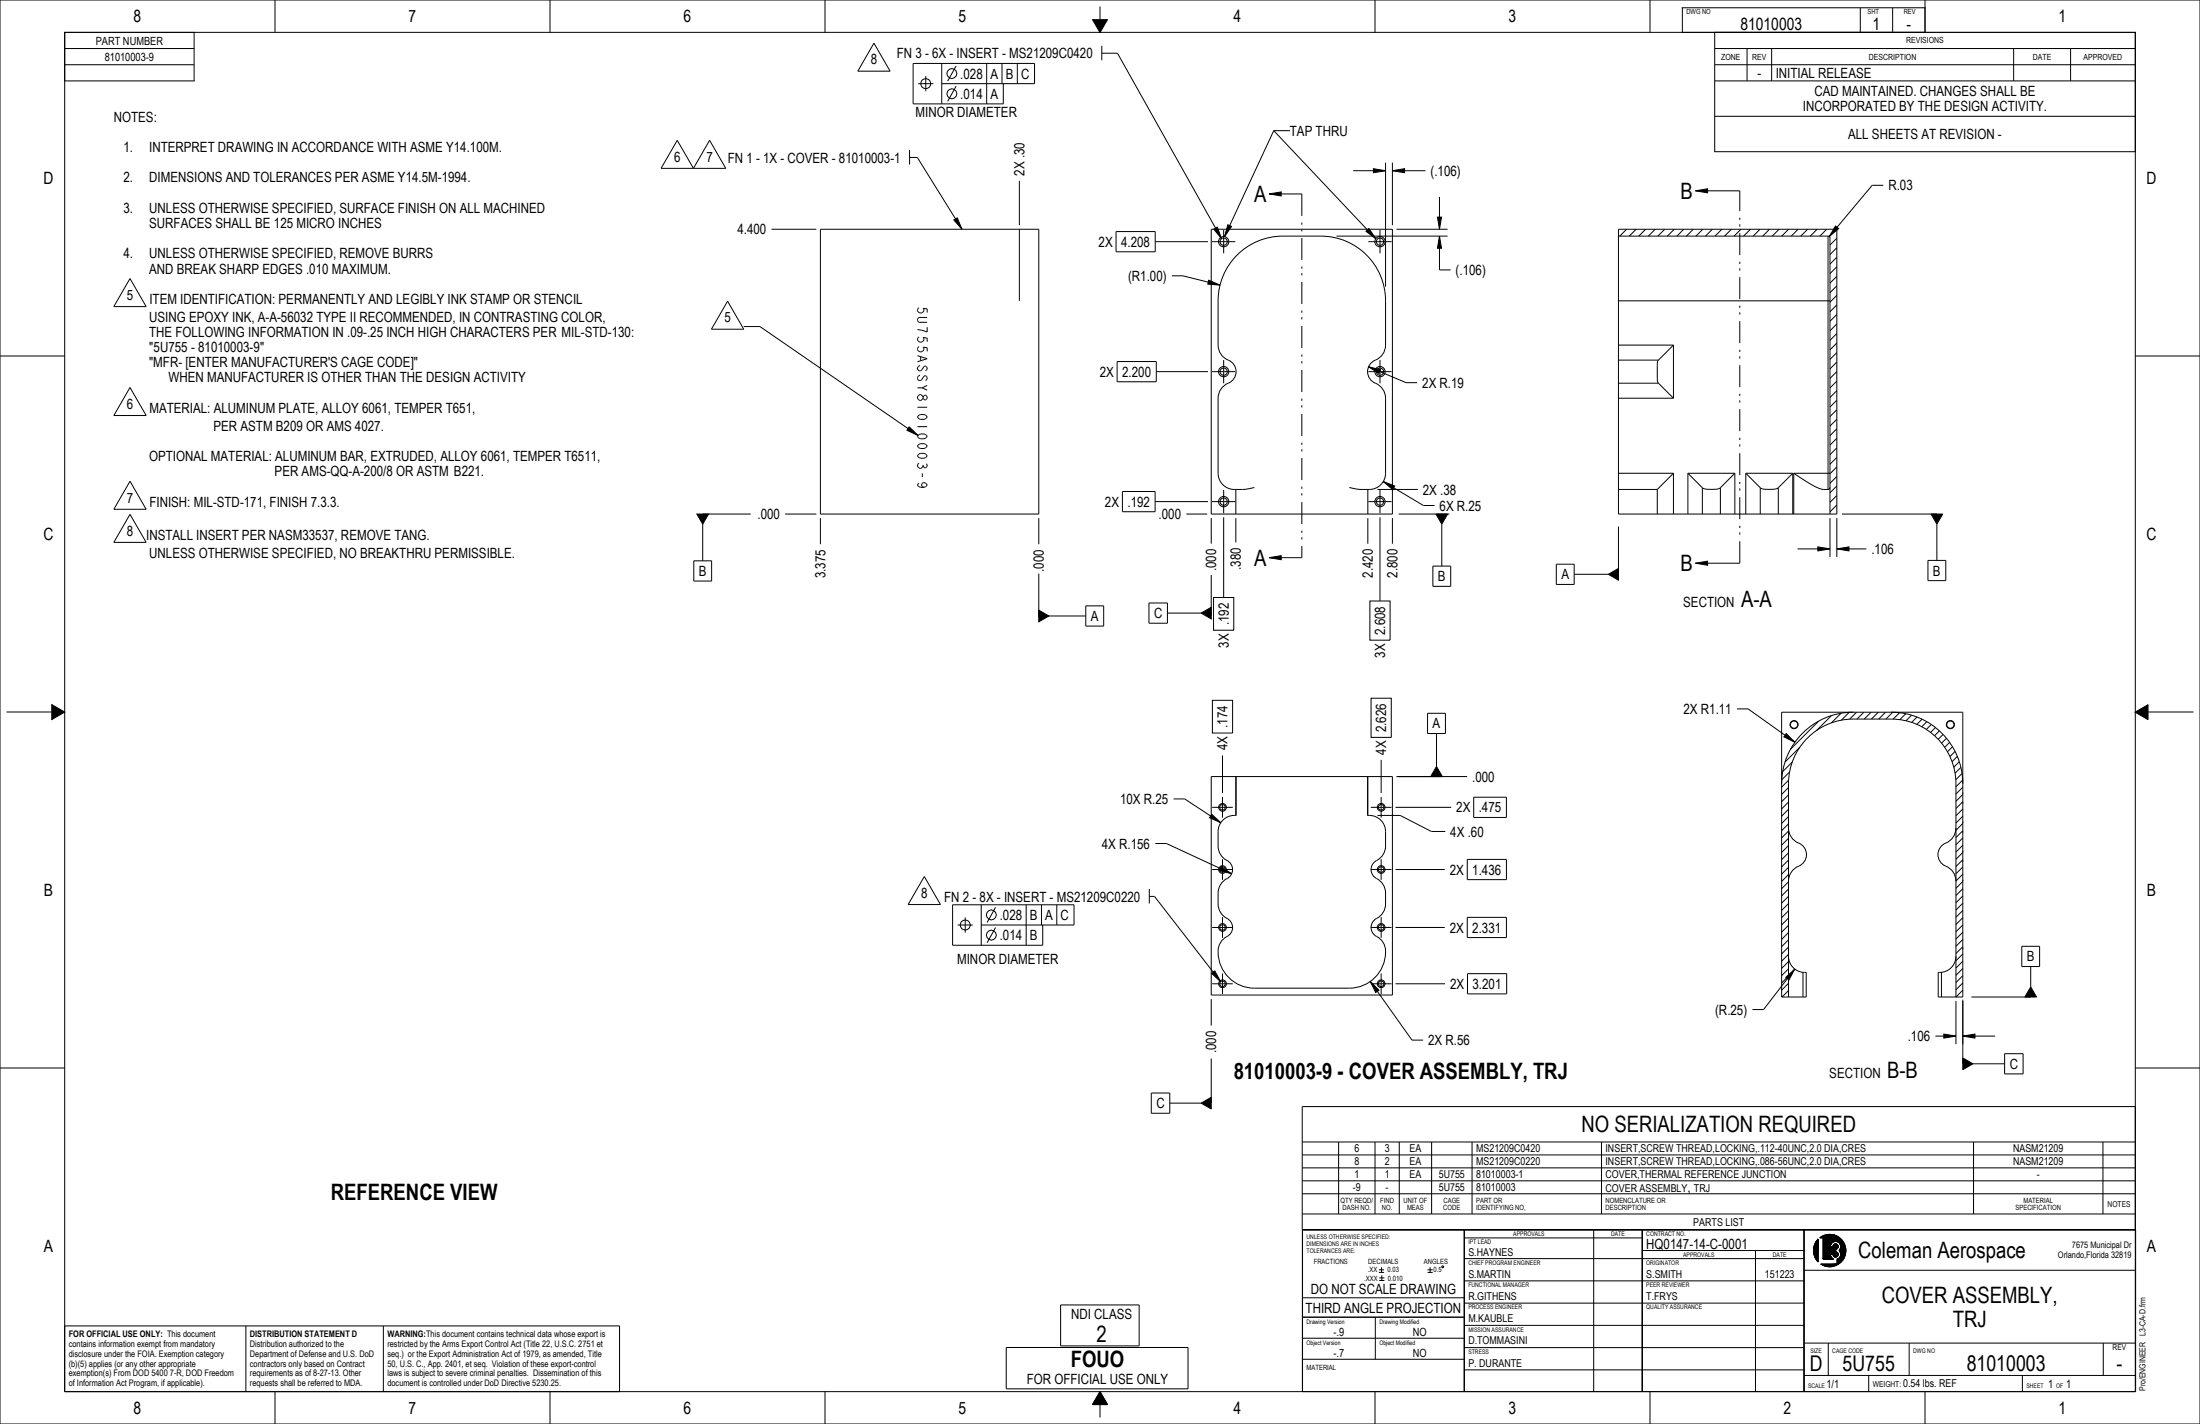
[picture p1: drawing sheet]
<svg xmlns="http://www.w3.org/2000/svg" width="864mm" height="559mm" viewBox="0 0 864 559" stroke-linecap="round" stroke-linejoin="round" font-family="sans-serif">
<g fill="#000">
<path d="M428.9 7.7h5.8l-2.9 5.1zM498.2 76.1l4.7-.8v1.6zM539.1 66.2l4.8 .8-4.8 .8zM546.6 67l4.7-.8v1.6zM665.5 74.9l4.8-.8v1.6zM374.4 86.3l1.4-.8 1.8 4.5zM476.5 89.9l1.4-.8 1.6 4.6zM482 88.2l1.4 .7-2.7 4zM536.2 90.8l1.2-1.1 2.7 4zM564.3 85.2h1.6l-.8 4.8zM565.1 92.7l.8 4.7h-1.6zM720.5 88.7l1.2 1-3.6 3.1z"/>
<path d="M474.5 110l4.4 1.9-4.8-.4zM537.2 143.9l4.7 1.2-.6 1.4zM356.9 167.5l3.5 3.4-4.4-2.1zM543 189l4.5 1.7-.8 1.4zM498.2 218.8l4.7-.7v1.5zM713.6 214.6l4.7 .8-4.7 .8zM721 215.4l4.8-.8v1.6zM665.5 221l4.8-.8v1.6zM20.3 276.5l5.1 2.9-5.1 3zM838.1 279.5l5.1-3v5.9zM701.2 287.9l3.4 3.4-4.4-2.1zM475.7 319.6l3.5 3.2-4.4-1.9z"/>
<path d="M479.5 340.2l4 2.7-4.7-1.3zM475.6 382l1.3-1 2.3 4.2zM537.9 385.1l3.4 3.5-1.3 .9zM701 383.6l3.5-3.3-2.2 4.2zM763 405.8l4.8 .8-4.8 .8zM770.5 406.6l4.8-.8v1.6zM713.7 486.2l-1.8 4.9v-.7zM713.7 486.2l-1.7 5.5-.1-.6zM713.7 486.2l-1.8 4.2 .1-.7zM713.7 486.2l-1.6 6.2-.1-.7zM713.7 486.2l-1.7 3.5zM713.7 486.2l-1.4 6.8-.2-.6z"/>
<path d="M713.7 486.2l-1.6 2.9zM713.7 486.2l-1.1 7.4-.3-.6zM713.7 486.2l-1.4 2.3zM713.7 486.2l-.8 8-.3-.6zM713.7 486.2l-1.1 1.7zM713.7 486.2l-.4 8.5-.4-.5zM713.7 486.2l-.8 1.1zM714.4 485.7l.7-.5 6.8 .4zM715.6 485.7l3.2 2.5-3.2 5.9zM717.2 497h1.8zM718.5 488.9l-2.9 5.2zM715.6 494.1l5-3.9-2.1 2z"/>
<path d="M715.6 494.1l2.9-1.9zM718.6 488.7l-3 5.4zM715.6 494.1l2.9-1.7zM717.7 484.4l1.8 .1zM718.7 488.4l-3.1 5.7zM715.6 494.1l2.9-1.5zM715.6 494.1l3-1.3zM718.8 488.2l-3.2 5.9zM715.6 494.1l3.1-1zM715.6 494.1l3.2-.8zM715.6 494.1l3.3-.7zM715.6 485.7l3.3 2.3-.1 .2z"/>
<path d="M715.6 494.1l3.4-.5zM715.6 485.7l3.5 2.1-.2 .2zM715.6 494.1l3.6-.4zM715.6 485.7l3.7 1.9-.2 .2zM715.6 485.7l3.9 1.7-.2 .2zM719.5 489.1l2 .1zM718.5 489.2h1l-3.9 4.9zM719.6 488.9l1.9 .2zM719.5 492.2l2 .2zM719.6 488.8l1.9 .1zM719.5 492.4l2 .1zM719.7 488.7l1.8 .1z"/>
<path d="M719.6 492.5l1.9 .1zM719.7 488.6l1.7 .1zM719.6 492.6l1.8 .1zM719.8 488.5l1.5 .1zM719.7 492.7l1.6 .1zM715.6 485.7l4.2 1.6-.3 .1zM719.8 488.5h1.4zM719.7 492.9h1.5zM719.9 488.4h1.2zM719.8 492.9l1.3 .1zM719.8 487.3l2.8-1.2zM720 488.3h1z"/>
<path d="M719.9 493l1.1 .1zM720.2 488.3h.7zM720 493.1l.9 .1zM720 487.2l2.6-1.1zM720.3 488.2h.5zM720.2 493.2h.6zM720.4 488.2h.3zM720.3 493.2h.4zM718.5 492.2l2.1-2v1zM715.6 494.1l5.9-4.7zM720.4 488.2h.4zM720.4 493.2h.3z"/>
<path d="M718.5 492.2l2.2-.9zM720.6 490.2h.2zM718.5 492.2l2.3-.9zM720.6 490.2l.3-.1zM720.3 488.2l.6 .1zM720.3 493.2h.5zM718.5 492.2l2.4-.9zM720.6 490.2l.4-.1zM720.2 488.3h.8zM720.2 493.2h.7zM718.5 492.2l2.5-.9zM720.6 490.2l.5-.2z"/>
<path d="M720 488.3l1.1 .1zM720 493.1h1zM721.1 487.2l2.1-.4zM718.5 492.2l2.6-.8zM721.1 494.2l2.4 .1-2.4 1.7zM715.1 485.2l6-.1 .8 .5zM719.9 488.4l1.3 .1zM720.6 490.2l.6-.3zM719.9 493h1.2zM718.5 492.2l2.7-.7zM720.6 490.2l.7-.4zM719.8 492.9h1.4z"/>
<path d="M718.5 492.2l2.8-.6zM720.6 490.2l.8-.4zM721.3 487.3l1.9-.5zM719.7 492.9l1.6-.1zM721.1 494.2l2.8-.6zM718.5 492.2l2.9-.5zM720.6 490.2l.8-.5zM719.7 492.7h1.7zM718.5 492.2l2.9-.4zM720.6 490.2l.9-.6zM718.5 492.2l3-.4zM720.6 490.2l.9-.7z"/>
<path d="M719.6 492.6h1.9zM720.6 490.2l.9-.8zM719.6 492.5h1.9zM715.6 494.1l5.9-4.8zM719.5 492.4h2zM719.5 489.2l2 .1-5.9 4.8zM719.5 489.2h2zM719.5 492.2h2zM721.3 494.1l2.6-.5zM721.8 487.6l1.9-.1zM721.9 490.7l2.6-.6-2.4 .8zM715.6 485.7l6.3-.1 .7 .5z"/>
<path d="M722.1 493.5l1.8 .1-2 .1zM722 487.8l1.7-.3-1.5 .5zM721.9 490.7l2.6-.6zM722.1 490.5l2.4-.4zM722.2 488l1.5-.5-1.4 .7zM722.2 493.3l2.1-.6-2.2 .8zM721.1 496l1.8-1-.6 .6zM721.1 496l1.2-.4-.8 .6zM722.3 491.3l2.3-.3-2.2 .5zM722.4 493.1l1.9-.4-2.1 .6zM722.3 488.2l1.8 .1-1.7 .1zM722.4 488.4l1.7-.1-1.6 .4z"/>
<path d="M722.4 491.5l2.2-.5-2.1 .7zM722.5 492.7h1.8l-1.8 .2zM722.5 492.9l1.8-.2-1.9 .4zM722.5 489.8l1.9-.6zM722.5 488.7l1.6-.4-1.5 .6zM722.5 489.7l1.9-.5zM722.6 489.5l1.8-.3zM722.5 491.7l2 .2h-1.9zM722.6 491.9h1.9l-1.9 .3zM722.6 492.4l1.9-.5-2 .8zM722.6 489.3l1.8-.1zM722.6 492.2l1.9-.3-1.9 .5z"/>
<path d="M722.6 488.9l1.8 .3h-1.8zM722.6 489.2h1.8zM715.6 485.7l7 .4-2.8 1.2zM721.1 496l2.4-1.7-.6 .7zM721.6 487.4l1.6-.6 .5 .7zM720.3 487.2l2.3-1.1 .6 .7zM722.3 488.2l1.4-.7 .4 .8zM721.1 494.2l2.8-.6-.4 .7zM722.6 488.9l1.5-.6 .3 .9zM722.1 493.5l2.2-.8-.4 .9zM722.4 489.9l2-.7 .1 .9zM722.5 492.7l2-.8-.2 .8z"/>
<path d="M722.1 490.9l2.4-.8 .1 .9zM722.5 491.7l2.1-.7-.1 .9zM431.8 546.1l2.9 5.1h-5.8z"/>
</g>
<g fill="none" stroke="#000" stroke-width=".39">
<path d="M0 0h863.6v558.8h-863.6zM25.1 12.7h813.4M25.4 12.7v533.4h812.9v-63.5h-327l-.1 63.5M25.4 19h50.8M76.2 12.7v19.1M107.9 0v12.7M215.9 0v12.7M323.8 0v12.7M343.1 16.9l6.3 11h-12.7zM428.9 7.7h5.8l-2.9 5.1zM431.8 2.5v5.1M432.5 18v5.6"/>
<path d="M539.8 0v12.7M647.7 0v12.7M660.1 3h95.8M660.4 3v9.7M673.1 12.7v46.8M673.1 19h165.1M685.8 19v12.8M695.5 19v12.8M730.2 3v9.7M742.9 3v9.7M755.6 0v12.7M790.4 19v12.8"/>
<path d="M812.8 19v12.8M838.2 12.7v533.4M25.1 31.8h51.4M25.4 25.4h50.8M432.5 20.9h6.2l40.8 72.8M673.1 25.4h165.1M673.1 31.8h165.1M265.9 55.1l6.3 11 6.4-11 6.3 11h-25.4zM357.1 58.9v5.6M500 51.3l-19.3 41.6M500 51.3l40.1 42.4M500 51.3h6.4"/>
<path d="M672.8 59.5h165.7M673.1 45.6h165.1M357.1 61.8h3l17.5 28.2M400.2 71v17.4M498.2 76.1l4.7-.8v1.6zM498.2 76.1h12.8M531.2 67h12.7M539.1 66.2l4.8 .8-4.8 .8zM543.9 63.8v48.7M546.6 67l4.7-.8v1.6zM546.6 63.8v24.6M546.6 67h13"/>
<path d="M565.1 77.3v12.7M665.5 74.9l4.8-.8v1.6zM665.5 74.9h17.4M739.3 72.7h-4.4l-16.8 20.1M302.9 90h17.6M322 90h85.8v111.7h-85.8zM374.4 86.3l1.4-.8 1.8 4.5zM400.2 90v28.1M438.1 90.9h15.4v7.9h-15.4zM453.5 94.8h20.7M475.5 90h71.1v111.7h-71.1zM476.5 89.9l1.4-.8 1.6 4.6z"/>
<path d="M482 88.2l1.4 .7-2.7 4zM524.7 92.7h43.5M536.2 90.8l1.2-1.1 2.7 4zM548.2 90h20M564.3 85.2h1.6l-.8 4.8zM565.1 92.7l.8 4.7h-1.6zM565.1 92.7v13.2h4.3M635.3 90h85.7v111.7h-85.7zM635.3 92.7h82.3M638.5 90l-2.7 2.7M642.3 90l-2.7 2.7M646 90l-2.7 2.7"/>
<path d="M649.7 90l-2.7 2.7M653.5 90l-2.7 2.7M657.2 90l-2.7 2.7M661 90l-2.7 2.7M664.7 90l-2.7 2.7M668.4 90l-2.7 2.7M672.2 90l-2.7 2.7M675.9 90l-2.7 2.7M679.7 90l-2.7 2.7M683.4 90l-2.7 2.7M687.1 90l-2.7 2.7M690.9 90l-2.7 2.7"/>
<path d="M694.6 90l-2.7 2.7M698.4 90l-2.7 2.7M702.1 90l-2.7 2.7M705.8 90l-2.7 2.7M709.6 90l-2.7 2.7M713.3 90l-2.7 2.7M717.1 90l-2.7 2.7M717.6 92.7l.5 .2 .2 .5v108.3M717.6 92.7v99.4M720.5 88.7l1.2 1-3.6 3.1zM720.8 90l-2.8 2.8M721 93.5l-2.7 2.7"/>
<path d="M721 97.2l-2.7 2.7M51 109.3l6.4 11h-12.7zM285.6 118.2l6.4 11h-12.7zM460 108.2h4.4l14.5 3.7M474.5 110l4.4 1.9-4.8-.4zM635.3 118.1h83M721 100.9l-2.7 2.7M721 104.7l-2.7 2.7M721 108.4l-2.7 2.7M721 112.2l-2.7 2.7M721 115.9l-2.7 2.7M721 119.6l-2.7 2.7"/>
<path d="M0 139.7h25.4M292 128.1h6.3l62.1 42.8M635.3 135.4h21.6M656.9 135.4l-5.9 5.9M656.9 135.4v20.9M721 123.4l-2.7 2.7M721 127.1l-2.7 2.7M721 130.9l-2.7 2.7M721 134.6l-2.7 2.7M721 138.3l-2.7 2.7M838.2 139.7h25.4M51 152.1l6.4 11h-12.7z"/>
<path d="M438.5 141.9h15.4v7.9h-15.4zM453.9 145.8h20.3M537.2 143.9l4.7 1.2-.6 1.4zM537.2 143.9l14.7 6.3h4.4M635.3 156.3h21.6M635.3 150.4h15.7M635.3 141.3h15.7M651 141.3l-.4 2v5.7l.4 1.4M651 150.4l5.9 5.9M721 142.1l-2.7 2.7M721 145.8l-2.7 2.7M721 149.6l-2.7 2.7"/>
<path d="M721 153.3l-2.7 2.7M721 157l-2.7 2.7M356.9 167.5l3.5 3.4-4.4-2.1zM721 160.8l-2.7 2.7M721 164.5l-2.7 2.7M721 168.3l-2.7 2.7M721 172l-2.7 2.7M721 175.7l-2.7 2.7M721 179.5l-2.7 2.7M51 188.9l6.4 11h-12.7zM440.6 192.9h12.8v7.9h-12.8zM453.4 196.8h20.8"/>
<path d="M485.1 192.1v9.6M492.4 191.3l-4.6 .8a9.7 9.7 0 0 1-7-1.3 6.3 6.3 0 0 1-2.6-5.1v-29.4a6.6 6.6 0 0 1 4.6-6.3 5 5 0 0 0 2.4-5 5 5 0 0 0-3.8-4.1 6.4 6.4 0 0 1-3.2-5.5v-17.3a25.4 25.4 0 0 1 25.4-25.4h14.9a25.4 25.4 0 0 1 25.4 25.4v17.3a6.6 6.6 0 0 1-4.7 6.2 5 5 0 0 0-2.3 5.1 5 5 0 0 0 3.8 4 6.4 6.4 0 0 1 3.2 5.6v29.4a6.4 6.4 0 0 1-6.4 6.4l-4.1-.1-3.7-.7M536.9 192.1v9.6M540.7 192.1h15.9M543 189l4.5 1.7-.8 1.4zM543 189l15.8 9.4h4.3M635.3 192.1h15.3M635.3 185.7h21.6M650.6 192.1v9.6M656.9 185.7l-6.3 6.4M656.9 185.7v16M662.6 185.7l5.6 5.7"/>
<path d="M662.6 185.7h18.4M662.6 185.7v16M668.2 191.4l1.2 .5 2.4 .1 2.4-.1 1.1-.5M668.2 191.4v10.3M675.3 191.4v10.3M681 185.7l-5.7 5.7M681 185.7v16M685.3 185.7l5.7 5.7M685.3 185.7h18.4M685.3 185.7v16M691 191.4l1.1 .5 2.4 .1 2.4-.1 1.2-.5M691 191.4v10.3"/>
<path d="M698.1 191.4v10.3M703.7 185.7l-5.6 5.7M703.7 185.7v16M704.1 185.7l9 5.5 2.1 .8 2.4 .1M704.1 185.7h14.2M704.1 185.7v16M718.3 191.3l-.2 .5-.5 .3M721 183.2l-2.7 2.7M721 187l-2.7 2.7M721 190.7l-2.7 2.7M721 194.4l-2.7 2.7M721 198.2l-2.7 2.7"/>
<path d="M51 201.8l6.4 11h-12.7zM308.2 201.7h12.3M322 203.3v10.2M407.8 203.3v10.2M465.7 201.7h8.2M475.5 203.3v10M480.3 203v31.5M485.1 203.3v9.6M498.2 218.8l4.7-.7v1.5zM498.2 218.8h12.8M536.9 203.3v10.1M541.7 203v32.8"/>
<path d="M546.6 203.3v10M705.6 215.4h12.7M713.6 214.6l4.7 .8-4.7 .8zM718.3 203.3v15.3M721 215.4l4.8-.8v1.6zM721 203.3v15.3M721 215.4h11.6M476.4 234.5h7.9v12.8h-7.9zM537.7 235.8h8v15.4h-8zM665.5 221l4.8-.8v1.6zM665.5 221h17.4M2.5 279.4h17.8"/>
<path d="M20.3 276.5l5.1 2.9-5.1 3zM475.9 274.8h8v12.9h-8zM538.2 274h7.9v15.4h-7.9zM681.8 278.2h4.4l18.4 13.1M722.7 279.9l-3.8 3.8M725.9 279.5l-3.1 3.1M727.5 279.5a28.1 28.1 0 0 0-28.1 28.1M728.8 279.5l-2.8 2.7M731.6 279.5l-2.7 2.7M734.5 279.5l-2.7 2.7M737.3 279.5l-2.7 2.7M740.2 279.5l-2.7 2.7"/>
<path d="M742.4 279.5a28.1 28.1 0 0 1 28.1 28.1M743 279.5l-2.7 2.7M745.7 279.7l-2.6 2.5M838.1 279.5l5.1-3v5.9zM843.3 279.4h17.8M479.9 296.5v14.7M542.2 298.2v13M701.2 287.9l3.4 3.4-4.4-2.1zM703.6 299l-3.8 3.8M706.5 293.2l-5.8 5.8M713.9 283l-11 11M718.9 280.8l-5.8 5.8"/>
<path d="M748.1 280.1l-2.3 2.3M750.4 280.6l-2.2 2.2M752.5 281.4l-2.1 2.1M754.5 282.2l-2 2.1M756.4 283.2l-2 2M758.1 284.3l-1.9 1.9M759.8 285.5l-2 1.9M761.3 286.8l-1.9 1.9M762.7 288.2l-1.9 1.9M764.1 289.7l-1.9 1.9M765.3 291.3l-1.9 2M766.4 293l-1.9 2"/>
<path d="M767.5 294.9l-2.1 2M768.3 296.8l-2 2.1M769.1 298.9l-2.2 2.2M460.7 313.5h4.4l14.1 9.3M475.5 304.7h71.1v85.8h-71.1zM475.7 319.6l3.5 3.2-4.4-1.9zM485.1 304.7v15.3M485.2 304.7v15.3a6.4 6.4 0 0 0-7 6.3v5.7a6.6 6.6 0 0 0 4 6 4.1 4.1 0 0 1-1.2 7.2 6.4 6.4 0 0 0-2.8 5.2v4.3a6.6 6.6 0 0 0 4 6 4.1 4.1 0 0 1-1.2 7.2 7.4 7.4 0 0 0-2.5 8.7 14.2 14.2 0 0 0 13.9 11.2h37.3a14 14 0 0 0 13.8-16.9 8.4 8.4 0 0 0-4.1-4.1 4.1 4.1 0 0 1 1.7-6.8 6.4 6.4 0 0 0 2.8-5.3v-4.3a6.6 6.6 0 0 0-4.1-6 4.1 4.1 0 0 1 1.3-7.1 6.4 6.4 0 0 0 2.8-5.3v-5.7a6.4 6.4 0 0 0-7.1-6.3v-15.3M536.9 304.7v15.3M540.7 320h8.9l12.3 6.3h5.4M547.8 316.8h21.9M548.2 304.7h27.7"/>
<path d="M578.5 312.8h12.8v8h-12.8zM702.1 309.1l-2.7 2.6M702.1 311.9l-2.7 2.7M702.1 314.7l-2.7 2.7M702.1 317.6l-2.7 2.7M702.1 306.2l-2.7 2.7M702.5 302.9l-3.1 3.1M769.7 301.1l-2.3 2.3M770.2 303.5l-2.5 2.5M770.4 306.1l-2.6 2.7M770.5 308.9l-2.7 2.7M770.5 311.7l-2.7 2.7"/>
<path d="M770.5 314.6l-2.7 2.7M770.5 317.4l-2.7 2.7M453.5 331h4.4l25.6 11.9M576 337.2h15.3v8h-15.3zM702.1 324.9a6.6 6.6 0 0 0 4.6 6.3 5 5 0 0 1 2.4 5 5 5 0 0 1-3.8 4.1 6.4 6.4 0 0 0-3.2 5.5M702.1 320.4l-2.7 2.7M702.1 323.3l-2.7 2.7M702.1 326.1l-2.7 2.7M702.1 329l-2.7 2.7M702.1 331.8l-2.7 2.7M702.1 334.7l-2.7 2.6M702.1 337.5l-2.7 2.7"/>
<path d="M767.8 324.9a6.6 6.6 0 0 1-4.7 6.3 5 5 0 0 0-2.3 5 5 5 0 0 0 3.8 4.1 6.4 6.4 0 0 1 3.2 5.5M770.5 320.3l-2.7 2.7M770.5 323.1l-2.7 2.7M770.5 326l-2.7 2.7M770.5 328.8l-2.7 2.7M770.5 331.7l-2.7 2.7M770.5 334.5l-2.7 2.7M770.5 337.4l-2.7 2.6M362.8 344l6.4 11h-12.7zM451.2 348.9v5.6M451.2 351.8h2l26 33.4M479.5 340.2l4 2.7-4.7-1.3z"/>
<path d="M547.8 341.2h19.3M576 360h15.3v7.9h-15.3zM702.1 340.3l-2.7 2.7M702.1 343.2l-2.7 2.7M702.1 346l-2.7 2.7M702.1 348.9l-2.7 2.7M702.1 351.7l-2.7 2.7M702.1 354.6l-2.7 2.7M702.1 357.4l-2.7 2.7M770.5 340.2l-2.7 2.7M770.5 343l-2.7 2.7M770.5 345.9l-2.7 2.7"/>
<path d="M770.5 348.7l-2.7 2.7M770.5 351.6l-2.7 2.7M770.5 354.4l-2.7 2.7M770.5 357.3l-2.7 2.7M547.8 364h19.3M702.1 375.2a6.4 6.4 0 0 0 5.7 6.4M702.1 360.3l-2.7 2.7M702.1 363.1l-2.7 2.7M702.1 366l-2.7 2.6M702.1 368.8l-2.7 2.7M702.1 371.6l-2.7 2.7M702.1 374.5l-2.7 2.7"/>
<path d="M702.1 377.3l-2.7 2.7M767.8 375.2a6.4 6.4 0 0 1-7 6.4v9.6h9.7v-111.7h-71.1v111.7h9.6v-9.6h-1.2M770.5 360.1l-2.7 2.7M770.5 363l-2.7 2.7M770.5 365.8l-2.7 2.7M770.5 368.7l-2.7 2.6M770.5 371.5l-2.7 2.7M770.5 374.3l-2.7 2.7M770.5 377.2l-2.7 2.7M475.5 392.1v10.3M475.6 382l1.3-1 2.3 4.2zM537.9 385.1l3.4 3.5-1.3 .9z"/>
<path d="M537.9 385.1l16.4 23.1h4.3M547.8 386h19.4M576.1 382.1h15.3v7.9h-15.3zM701 383.6l3.5-3.3-2.2 4.2zM702.1 380.2l-2.7 2.7M702.1 383l-2.7 2.7M702.1 385.9l-2.7 2.7M702.1 388.7l-2.6 2.5M704.5 380.3l-12.2 15.9h-4.4M707.8 381.6v9.6M762.1 381.6v9.6M767.8 392.8v17"/>
<path d="M770.5 388.6l-2.7 2.6v-83.6a25.4 25.4 0 0 0-25.4-25.4h-14.9a25.4 25.4 0 0 0-25.4 25.4v83.6M770.5 380l-2.7 2.7M770.5 382.9l-2.7 2.7M770.5 385.7l-2.7 2.7M770.5 392.8v17M0 419.1h25.4M759.7 406.6h8.1M763 405.8l4.8 .8-4.8 .8zM770.5 406.6l4.8-.8v1.6zM770.5 406.6h12.7M838.2 419.1h25.4M838.2 434.2h-327v48.3h327"/>
<path d="M511.2 458.3h327M511.2 453.2h327M511.2 448.1h327M525.5 448.1v28.3M539.8 448.1v28.3M549.3 448.1v28.3M562 448.1v28.3M577.9 448.1v28.3M628.7 448.1v28.3M774.7 448.1v28.3M825.5 448.1v28.3M511.2 476.4h327"/>
<path d="M511.2 468.5h327M511.2 463.4h327M511.2 482.7h327M541.3 498.3h2M541.3 499.3h2M542.3 497.3v2M560.4 498.3h2M560.4 499.3h2M561.4 497.3v2M566.1 496.8l.6 .1-.2 .6-.5-.2zM574.8 482.6v63.5M574.8 485.8h69.9"/>
<path d="M625.6 482.6v63.5M644.7 482.6v63.5M644.7 490.7h63.5M689.1 490.7v55.4M708.2 498.5h130.1M708.2 493.9h-133.4M708.2 482.6v63.6M713.7 486.2l-.8 1.1zM713.7 486.2l-1.1 1.7zM713.7 486.2l-1.4 2.3zM713.7 486.2l-1.6 2.9zM713.7 486.2l-1.7 3.5z"/>
<path d="M713.7 486.2l-1.8 4.2 .1-.7zM713.7 486.2l-1.8 4.9v-.7zM713.7 486.2l-1.7 5.5-.1-.6zM713.7 486.2l-1.6 6.2-.1-.7zM713.7 486.2l-1.4 6.8-.2-.6zM713.7 486.2l-1.1 7.4-.3-.6zM713.7 486.2l-.8 8-.3-.6zM713.7 486.2l-.4 8.5-.4-.5zM713.7 486.2v9l-.4-.5zM713.7 486.2v9a6.4 6.4 0 0 1 0-9zM714.4 485.7l.7-.5 6.8 .4zM714.4 485.7l7.5-.1z"/>
<path d="M714.7 496h6.4l-5.6 .5zM715.1 485.2l.8-.4 5.2 .3zM715.1 485.2l6-.1 .8 .5zM715.1 485h6M715.5 496.5l6-.3zM715.5 496.5l6-.3-.8 .4zM715.5 496.5l5.2 .1-4.4 .2zM715.5 496.6h5.2M715.6 485.7l6.3-.1 .7 .5zM715.6 494.1l4-.1zM715.6 494.1l3.9-.2zM715.6 494.1l3.7-.3z"/>
<path d="M715.6 494.1l3.6-.4zM715.6 494.1l3.4-.5zM715.6 494.1l3.3-.7zM715.6 494.1l3.2-.8zM715.6 494.1l3.1-1zM715.6 494.1l3-1.3zM715.6 494.1l2.9-1.5zM715.6 494.1l2.9-1.7zM715.6 494.1l2.9-1.9zM715.6 494.1l5-3.9-2.1 2zM715.6 494.1l5.9-4.7zM715.6 494.1l5.9-4.8z"/>
<path d="M715.6 485.7l7 .4-2.8 1.2zM715.6 485.7l4.2 1.6-.3 .1zM715.6 485.7l3.9 1.7-.2 .2zM715.6 485.7l3.7 1.9-.2 .2zM715.6 485.7l3.5 2.1-.2 .2zM715.6 485.7l3.3 2.3-.1 .2zM715.6 485.7l3.2 2.5-3.2 5.9zM715.6 494.1h4.2zM715.6 485.7v8.4h4.2l-1.1-.9-.2-1h3M715.6 494l4.2 .1M715.6 493.9l3.9 .1M715.9 484.8l.9-.2 3.5 .1z"/>
<path d="M715.9 484.8l4.4-.1 .8 .4zM715.9 484.7h4.4M715.9 484.9h5.2M716.3 496.8l4.4-.2-.8 .3zM716.3 496.8l3.6 .1zM716.3 496.7h4.4M716.3 496.9h3.6M716.8 484.6l2.7-.1zM716.8 484.6l3.5 .1zM716.8 484.5h2.7M716.8 484.6h3.5M717.2 497l2.7-.1z"/>
<path d="M717.2 497h1.8zM717.2 497h2.7M717.7 484.4l1.8 .1zM718.5 489.2h1l-3.9 4.9zM718.5 492.2h3zM718.5 492.2l3-.1zM718.5 492.2l3-.2zM718.5 492.2l3-.3zM718.5 492.2l3-.4zM718.5 492.2l2.9-.4zM718.5 492.2l2.9-.5zM718.5 492.2l2.8-.6z"/>
<path d="M718.5 492.2l2.7-.7zM718.5 492.2l2.6-.8zM718.5 492.2l2.5-.9zM718.5 492.2l2.4-.9zM718.5 492.2l2.3-.9zM718.5 492.2l2.2-.9zM718.5 492.2l2.1-2v1zM718.5 492.1l3 .1M718.5 492.1h3M718.5 488.9l-2.9 5.2zM718.6 488.7l-3 5.4zM718.7 488.4l-3.1 5.7z"/>
<path d="M718.8 488.2l-3.2 5.9zM719.5 489.2h2zM719.5 492.2h2zM719.5 492.2l2 .2zM719.5 489.2l2 .1-5.9 4.8zM719.5 489.1l2 .1zM719.5 492.4h2zM719.5 492.4l2 .1zM719.6 488.9l1.9 .2zM719.6 492.5h1.9zM719.6 492.5l1.9 .1zM719.6 488.8l1.9 .1z"/>
<path d="M719.6 492.6h1.9zM719.6 492.6l1.8 .1zM719.7 488.7l1.8 .1zM719.7 492.7h1.7zM719.7 492.7l1.6 .1zM719.7 488.6l1.7 .1zM719.7 492.9l1.6-.1zM719.7 492.9h1.5zM719.8 487.3l2.8-1.2zM719.8 488.5h1.4zM719.8 488.5l1.5 .1zM719.8 492.9h1.4z"/>
<path d="M719.8 492.9l1.3 .1zM719.9 488.4h1.2zM719.9 488.4l1.3 .1zM719.9 493h1.2zM719.9 493l1.1 .1zM720 487.2l2.6-1.1zM720 488.3h1zM720 488.3l1.1 .1zM720 493.1h1zM720 493.1l.9 .1zM720.2 488.3h.7zM720.2 488.3h.8z"/>
<path d="M720.2 493.2h.7zM720.2 493.2h.6zM720.3 487.2l2.9-.4zM720.3 487.2l2.3-1.1 .6 .7zM720.3 487h2.9M720.3 488.2h.5zM720.3 488.2l.6 .1zM720.3 493.2h.5zM720.3 493.2h.4zM720.4 488.2h.3zM720.4 488.2h.4zM720.4 493.2h.3z"/>
<path d="M720.5 487.2l2.7-.4zM720.6 490.2h.2zM720.6 490.2l.3-.1zM720.6 490.2l.4-.1zM720.6 490.2l.5-.2zM720.6 490.2l.6-.3zM720.6 490.2l.7-.4zM720.6 490.2l.8-.4zM720.6 490.2l.8-.5zM720.6 490.2l.9-.6zM720.6 490.2l.9-.7zM720.6 490.2l.9-.8z"/>
<path d="M720.8 487.2l2.4-.4zM721.1 487.2l2.1-.4zM721.1 494.2l2.8-.6zM721.1 494.2l2.8-.6-.4 .7zM721.1 496l1.8-1-.6 .6zM721.1 496l2.4-1.7-.6 .7zM721.1 494.2l2.4 .1-2.4 1.7zM721.1 496l1.2-.4-.8 .6zM721.3 487.3l1.9-.5zM721.3 494.1l2.6-.5zM721.5 492.2a1 1 0 0 1-1 1 1 1 0 0 1-1-1M721.6 487.4l1.6-.6 .5 .7z"/>
<path d="M721.6 487.4l2.1 .1zM721.6 487.5h2.1M721.6 494l2.3-.4zM721.8 493.8l2.1-.2zM721.8 493.7h2.1M721.8 487.6l1.9-.1zM721.9 490.7l2.6-.6zM721.9 490.7l2.6-.6-2.4 .8zM721.9 485.6l-7.5 .1a6.4 6.4 0 0 1 10.2 4.8 6.4 6.4 0 0 1-9.9 5.5h6.4v-1.8a2.03 2.03 0 0 0 .8-3.5 2.03 2.03 0 0 0-.5-3.4 2.03 2.03 0 0 0-2.9 1.9h1a1 1 0 0 1 1-1 1 1 0 0 1 1 1 1 1 0 0 1-.9 1v1l.7 .3 .2 .7M722 487.8l1.7-.3-1.5 .5zM722.1 490.9l2.4-.8 .1 .9zM722.1 490.9l2.5 .1z"/>
<path d="M722.1 491h2.5M722.1 493.5l2.2-.8-.4 .9zM722.1 493.5l1.8 .1-2 .1zM722.1 490.5l2.4-.4zM722.2 488l1.5-.5-1.4 .7zM722.2 490.4l2.3-.3zM722.2 490.2h2.3M722.2 491.1l2.4-.1-2.3 .3zM722.2 491.1h2.4M722.2 493.3l2.1-.6-2.2 .8zM722.3 490.2l2.2-.1zM722.3 488.2l1.4-.7 .4 .8z"/>
<path d="M722.3 488.2l1.8 .1-1.7 .1zM722.3 491.3l2.3-.3-2.2 .5zM722.4 493.1l1.9-.4-2.1 .6zM722.4 490.1h2.1zM722.4 490h2.1M722.4 488.4l1.7-.1-1.6 .4zM722.4 489.9l2-.7 .1 .9zM722.4 489.9l2.1 .2zM722.4 491.5l2.2-.5-2.1 .7zM722.5 492.9l1.8-.2-1.9 .4zM722.5 489.8l1.9-.6zM722.5 488.7l1.6-.4-1.5 .6z"/>
<path d="M722.5 491.7l2.1-.7-.1 .9zM722.5 491.7l2 .2h-1.9zM722.5 489.7l1.9-.5zM722.5 492.7l2-.8-.2 .8zM722.5 492.7h1.8l-1.8 .2zM722.6 489.5l1.8-.3zM722.6 488.9l1.5-.6 .3 .9zM722.6 488.9l1.8 .3h-1.8zM722.6 491.9h1.9l-1.9 .3zM722.6 492.4l1.9-.5-2 .8zM722.6 489.3l1.8-.1zM722.6 492.2l1.9-.3-1.9 .5z"/>
<path d="M722.6 489.2h1.8zM416.3 512.1h30.9v16.1h-30.9zM511.3 516.9h63.5M511.3 509.3h63.5M539.9 516.9v16.5M541.4 501.5h2M541.4 502.5h2M542.4 500.5v2M708.2 502.6h-133.4M708.2 511.4h-133.4M25.4 520.3h217.8v25.8M96.5 520.3v25.8"/>
<path d="M150.5 520.3v25.8M395 528.8h71.4v16.2h-71.4zM511.3 525.1h63.5M511.3 533.4h63.5M708.2 527h130.1M708.2 539.8h130.1M708.2 520.1h-133.4M708.2 528.8h-133.4M708.2 537.6h-133.4M717.7 527v12.8M733.6 539.8v6.3M749.4 527v12.8"/>
<path d="M793.9 539.8v6.3M825.6 527v12.8M107.9 546.1v12.7M215.9 546.1v12.7M323.8 546.1v12.7M431.8 546.1l2.9 5.1h-5.8zM431.8 551.2v5.1M539.8 546.1v12.7M647.7 546.1v12.7M755.6 546.1v12.7"/>
</g>
<path d="M511 76.1v142.7M682.9 221v-146.1" fill="none" stroke="#000" stroke-width=".39" stroke-dasharray="8.6 2.6 .9 1.7 .9 2.6" stroke-linecap="butt"/>
<path d="M713.5 486.2v9M714.7 496.3h6.8M720.8 487h2.4" fill="none" stroke="#000" stroke-width=".44"/>
<path d="M715.5 496.4h6M722.1 490.3h2.4" fill="none" stroke="#000" stroke-width=".41"/>
<path d="M718.5 492h3" fill="none" stroke="#000" stroke-width=".4"/>
<path d="M721.6 493.8h2.3" fill="none" stroke="#000" stroke-width=".42"/>
<!-- layer: AXES -->
<g fill="none" stroke="#000" stroke-width=".39">
<path d="M475.8 94.8h9.1M480.3 90.3v9.1M537.2 94.8h9.1M541.7 90.3v9.1M475.8 145.8h9.1M480.3 141.3v9.1M537.2 145.8h9.1M541.7 141.3v9.1M475.8 196.8h9.1M480.3 192.3v9.1M537.2 196.8h9.1M541.7 192.3v9.1"/>
<path d="M475.8 316.8h8.1M479.9 312.8v8.1M538.1 316.8h8.1M542.2 312.8v8.1M479.9 337.2v8.1M542.2 337.2v8.1M475.8 341.2h8.1M479.9 359.9v8.1M538.1 341.2h8.1M542.2 359.9v8.1M475.8 364h8.1M538.1 364h8.1"/>
<path d="M475.8 386h8.1M479.9 382v8.1M538.1 386h8.1M542.2 382v8.1"/>
<circle cx="480.3" cy="94.8" r="2.02"/>
<circle cx="480.3" cy="94.8" r="1.42"/>
<circle cx="541.7" cy="94.8" r="2.02"/>
<circle cx="541.7" cy="94.8" r="1.42"/>
<circle cx="480.3" cy="145.8" r="2.02"/>
<circle cx="480.3" cy="145.8" r="1.42"/>
<circle cx="541.7" cy="145.8" r="2.02"/>
<circle cx="541.7" cy="145.8" r="1.42"/>
<circle cx="480.3" cy="196.8" r="2.02"/>
<circle cx="480.3" cy="196.8" r="1.42"/>
<circle cx="541.7" cy="196.8" r="2.02"/>
<circle cx="541.7" cy="196.8" r="1.42"/>
<circle cx="704.2" cy="284.4" r="1.59"/>
<circle cx="704.2" cy="284.4" r="1.42"/>
<circle cx="765.6" cy="284.4" r="1.59"/>
<circle cx="765.6" cy="284.4" r="1.42"/>
<circle cx="479.9" cy="316.8" r="1.51"/>
<circle cx="479.9" cy="316.8" r="1.09"/>
<circle cx="542.2" cy="316.8" r="1.51"/>
<circle cx="542.2" cy="316.8" r="1.09"/>
<circle cx="479.9" cy="341.2" r="1.51"/>
<circle cx="479.9" cy="341.2" r="1.09"/>
<circle cx="542.2" cy="341.2" r="1.51"/>
<circle cx="542.2" cy="341.2" r="1.09"/>
<circle cx="479.9" cy="364" r="1.51"/>
<circle cx="479.9" cy="364" r="1.09"/>
<circle cx="542.2" cy="364" r="1.51"/>
<circle cx="542.2" cy="364" r="1.09"/>
<circle cx="479.9" cy="386" r="1.51"/>
<circle cx="479.9" cy="386" r="1.09"/>
<circle cx="542.2" cy="386" r="1.51"/>
<circle cx="542.2" cy="386" r="1.09"/>
</g>
<!-- layer: GTOL -->
<path d="M273.6 201.7h4.5l-2.3 4zM563.7 201.7h4.6l-2.3 4zM758 201.7h4.6l-2.3 4zM471.5 240.6l4-2.3v4.6zM631.3 225.4l4-2.3v4.6zM407.8 239.4l3.9 2.3-3.9 2.3zM563.9 300.8l2.3 3.9h-4.6zM797.1 387.3l2.3 3.9h-4.5zM770.5 415.2l4 2.3-4 2.2zM471.5 432.9l4-2.3v4.6z" fill="#000"/>
<g fill="none" stroke="#000" stroke-width=".39">
<path d="M360.4 32.8h6M363.4 29.9v5.9M369.7 32.8h36.4v-7.9h-47.7v15.9h35.4v-8M369.7 24.9v15.9M375.3 25.9l-3.3 5.9M375.3 33.8l-3.3 6M387.3 24.9v15.9M393.3 24.9v7.9M399.3 24.9v7.9M273.6 201.7h4.5l-2.3 4zM275.8 201.7h18.9M275.8 205.7v14.4"/>
<path d="M549.1 201.7h19.8M563.7 201.7h4.6l-2.3 4zM566 205.7v16.4M635.3 206.6v20.9M723 201.7h37.3M756.8 219.9h7v7.9h-7zM758 201.7h4.6l-2.3 4zM760.3 205.7v14.2M272.3 220.1h7v7.9h-7zM407.8 239.4l3.9 2.3-3.9 2.3zM407.8 225.1v17.1M426.2 237.8h7v7.9h-7z"/>
<path d="M451 236.6h7.3v8h-7.3zM475.5 225.6v16M562.5 222.1h7v8h-7zM610.9 221.4h7v7.9h-7zM617.9 225.4h13.4M631.3 225.4l4-2.3v4.6zM411.7 241.7h14.5M458.3 240.6h13.2M471.5 240.6l4-2.3v4.6zM560.4 279.9h7v7.9h-7zM563.9 287.8v13M548.7 304.7h16.5"/>
<path d="M563.9 300.8l2.3 3.9h-4.6zM385.2 355.1v15.8M390.8 356l-3.3 6M402.8 355.1v15.8M408.8 355.1v7.9M414.8 355.1v7.9M375.9 363h6M378.9 360v6M385.2 363h36.4v-7.9h-47.7v15.8h35.4v-7.9M390.8 364l-3.3 5.9M793.6 371.3h7v8h-7zM797.1 379.3v8"/>
<path d="M770.5 392.3v25.2M773.9 391.2h23.2M797.1 387.3l2.3 3.9h-4.5zM475.5 415.4v17.5M770.5 415.2l4 2.3-4 2.2zM774.5 417.5h12.4M786.9 413.5h7.3v7.9h-7.3zM451.9 428.9h7.3v8h-7.3zM459.2 432.9h12.3M471.5 432.9l4-2.3v4.6z"/>
<circle cx="363.4" cy="32.8" r="1.97"/>
<circle cx="373.6" cy="28.9" r="1.95"/>
<circle cx="373.6" cy="36.8" r="1.95"/>
<circle cx="389.1" cy="359" r="1.95"/>
<circle cx="378.9" cy="363" r="1.97"/>
<circle cx="389.1" cy="367" r="1.95"/>
</g>
<!-- layer: PART_MARKING -->
<g fill="none" stroke="#000" stroke-width=".39">
<path d="M360.1 139.6l3.9 1.2-3.9 1.2M360.8 120.8l-.3 .2a1.19 1.19 0 0 0 .1 1.6 1.19 1.19 0 0 0 1.6 0 1.19 1.19 0 0 0 .2-1.6l1.6 .2v1.5M360.8 132.2l-.3 .2a1.19 1.19 0 0 0 .1 1.6 1.19 1.19 0 0 0 1.6 0 1.19 1.19 0 0 0 .2-1.6l1.6 .3v1.4M360.8 136l-.3 .2a1.19 1.19 0 0 0 .1 1.6 1.19 1.19 0 0 0 1.6 0 1.19 1.19 0 0 0 .2-1.6l1.6 .3v1.4M364 124.6h-3.2l-.7 .7v.5l.7 .7h3.2M364 128.4v1.9l-3.9-1M360.1 159.8h3.9M360.1 152.2h2M361.1 143.4l-1 .9v.5l.7 .7 .9-.2 1.3-1.7a.98 .98 0 0 1 1 1.2l-.7 .7M361.1 147.2l-1 .9v.5l.7 .7 .9-.2 1.3-1.7a.98 .98 0 0 1 1 1.2l-.7 .7M361.4 140v1.5M362.1 152.2l1.9 .9"/>
<path d="M362.4 155.8l-1-1a1.35 1.35 0 0 0-1.3 1.4l1 1 1.3-1M362.4 155.8l.6-.8a.98 .98 0 0 1 1 1.2l-.7 .8-.9-.8M362.4 155.8v.4M364 151.2l-1.9 1M360.1 167.4h3.9M360.5 178.4a2.34 2.34 0 0 1 3.5 .5l-.4 .4a2.34 2.34 0 0 1-3.5-.4zM360.5 174.6a2.34 2.34 0 0 1 3.5 .5l-.4 .4a2.34 2.34 0 0 1-3.5-.4zM360.5 170.8a2.34 2.34 0 0 1 3.5 .4l-.4 .5a2.34 2.34 0 0 1-3.5-.5zM360.5 163.1a2.34 2.34 0 0 1 3.5 .5l-.4 .5a2.34 2.34 0 0 1-3.5-.5zM360.8 189.6l-.7 .7 .4 .5 .9 .4h1.3M360.8 181.7l-.7 .7a1.35 1.35 0 0 0 1.3 1.5l1-1M362.1 189.6a1.36 1.36 0 0 1 1.9 .7 1.36 1.36 0 0 1-1.9 .7l-.4-.7z"/>
<path d="M362.1 185.8v1.4M362.4 182.4v.5M363.6 182l.4 .4a.98 .98 0 0 1-1 1.2l-.6-.7M770.5 311v.5M770.5 314.8v.5M770.5 322.4v.5M770.5 326.2v.5M770.5 333.9v.4M770.5 337.7v.4M770.5 345.3v.5M770.5 372v.4"/>
</g>
<g font-size="8.9">
<text x="492.3" y="79.3">A</text>
<text x="659.7" y="78.1">B</text>
<text x="492.3" y="222">A</text>
<text x="659.7" y="224.2">B</text>
<text x="683.4" y="238.1">A-A</text>
<text x="484.3" y="423.3">81010003-9 - COVER ASSEMBLY, TRJ</text>
<text x="740.8" y="423">B-B</text>
<text x="620.8" y="444.4">NO SERIALIZATION REQUIRED</text>
<text x="129.9" y="470.8">REFERENCE VIEW</text>
<text x="729.5" y="493.6">Coleman Aerospace</text>
<text x="738.7" y="511.2">COVER ASSEMBLY,</text>
<text x="766.6" y="520.7">TRJ</text>
<text x="430.5" y="526.5">2</text>
<text x="420.4" y="536.5">FOUO</text>
</g>
<g font-size="8.5">
<text x="710.4" y="538">D</text>
<text x="723.3" y="538">5U755</text>
<text x="772" y="538">81010003</text>
<text x="830.8" y="538">-</text>
</g>
<g font-size="6.6">
<text x="52.5" y="8.7">8</text>
<text x="160.4" y="8.7">7</text>
<text x="268.4" y="8.7">6</text>
<text x="376.3" y="8.7">5</text>
<text x="484.3" y="8.7">4</text>
<text x="592.2" y="8.7">3</text>
<text x="683.2" y="11.8">81010003</text>
<text x="735.1" y="11.8">1</text>
<text x="748.4" y="11.8">-</text>
<text x="808.1" y="8.7">1</text>
<text x="17.1" y="72.2">D</text>
<text x="842.6" y="72.2">D</text>
<text x="17.1" y="211.9">C</text>
<text x="842.6" y="211.9">C</text>
<text x="17.2" y="351.6">B</text>
<text x="842.7" y="351.6">B</text>
<text x="17.2" y="491.3">A</text>
<text x="842.7" y="491.3">A</text>
<text x="52.5" y="554.8">8</text>
<text x="160.4" y="554.8">7</text>
<text x="268.4" y="554.8">6</text>
<text x="376.3" y="554.8">5</text>
<text x="484.3" y="554.8">4</text>
<text x="592.2" y="554.8">3</text>
<text x="700.2" y="554.8">2</text>
<text x="808.1" y="554.8">1</text>
</g>
<g font-size="5.5">
<text x="352" y="22.9">FN 3 - 6X - INSERT - MS21209C0420</text>
<text x="341.9" y="25.3">8</text>
<text x="377" y="30.8">.028</text>
<text x="388.8" y="30.8">A</text>
<text x="394.8" y="30.8">B</text>
<text x="400.8" y="30.8">C</text>
<text x="689.9" y="30.6">-</text>
<text x="697" y="30.6">INITIAL RELEASE</text>
<text x="377" y="38.8">.014</text>
<text x="388.8" y="38.8">A</text>
<text x="712.2" y="37.7">CAD MAINTAINED. CHANGES SHALL BE</text>
<text x="44.7" y="47.8">NOTES:</text>
<text x="359.4" y="45.7">MINOR DIAMETER</text>
<text x="707.7" y="43.7">INCORPORATED BY THE DESIGN ACTIVITY.</text>
<text x="506.4" y="53.3">TAP THRU</text>
<text x="48.5" y="59.7">1.</text>
<text x="58.6" y="59.7">INTERPRET DRAWING IN ACCORDANCE WITH ASME Y14.100M.</text>
<text x="725.5" y="54.6">ALL SHEETS AT REVISION -</text>
<text x="264.7" y="63.4">6</text>
<text x="277.4" y="63.4">7</text>
<text x="285.7" y="63.8">FN 1 - 1X - COVER - 81010003-1</text>
<text x="48.5" y="71.6">2.</text>
<text x="58.6" y="71.6">DIMENSIONS AND TOLERANCES PER ASME Y14.5M-1994.</text>
<text x="402.1" y="69" transform="rotate(-90 402.1 69)">2X .30</text>
<text x="561.5" y="69">(.106)</text>
<text x="741.3" y="74.7">R.03</text>
<text x="48.5" y="83.5">3.</text>
<text x="58.6" y="83.5">UNLESS OTHERWISE SPECIFIED, SURFACE FINISH ON ALL MACHINED</text>
<text x="58.6" y="89.5">SURFACES SHALL BE 125 MICRO INCHES</text>
<text x="289.5" y="91.9">4.400</text>
<text x="48.5" y="101.4">4.</text>
<text x="58.6" y="101.4">UNLESS OTHERWISE SPECIFIED, REMOVE BURRS</text>
<text x="431.3" y="96.8">2X</text>
<text x="440.1" y="96.8">4.208</text>
<text x="58.6" y="107.3">AND BREAK SHARP EDGES .010 MAXIMUM.</text>
<text x="571.4" y="107.9">(.106)</text>
<text x="442.8" y="110.2">(R1.00)</text>
<text x="49.8" y="117.6">5</text>
<text x="58.6" y="119.3">ITEM IDENTIFICATION: PERMANENTLY AND LEGIBLY INK STAMP OR STENCIL</text>
<text x="58.6" y="126.3">USING EPOXY INK, A-A-56032 TYPE II RECOMMENDED, IN CONTRASTING COLOR,</text>
<text x="284.4" y="126.5">5</text>
<text x="58.6" y="132.2">THE FOLLOWING INFORMATION IN .09-.25 INCH HIGH CHARACTERS PER MIL-STD-130:</text>
<text x="58.6" y="138.2">&quot;5U755 - 81010003-9&quot;</text>
<text x="58.6" y="144.1">&quot;MFR- [ENTER MANUFACTURER'S CAGE CODE]&quot;</text>
<text x="431.7" y="147.8">2X</text>
<text x="440.5" y="147.8">2.200</text>
<text x="66.1" y="150.1">WHEN MANUFACTURER IS OTHER THAN THE DESIGN ACTIVITY</text>
<text x="558.3" y="152.1">2X R.19</text>
<text x="49.8" y="160.4">6</text>
<text x="58.6" y="162">MATERIAL: ALUMINUM PLATE, ALLOY 6061, TEMPER T651,</text>
<text x="83.8" y="169">PER ASTM B209 OR AMS 4027.</text>
<text x="58.6" y="180.9">OPTIONAL MATERIAL: ALUMINUM BAR, EXTRUDED, ALLOY 6061, TEMPER T6511,</text>
<text x="107.8" y="186.9">PER AMS-QQ-A-200/8 OR ASTM B221.</text>
<text x="49.8" y="197.2">7</text>
<text x="558.5" y="194.1">2X .38</text>
<text x="58.6" y="198.8">FINISH: MIL-STD-171, FINISH 7.3.3.</text>
<text x="297.3" y="203.7">.000</text>
<text x="433.8" y="198.8">2X</text>
<text x="442.6" y="198.8">.192</text>
<text x="454.8" y="203.7">.000</text>
<text x="565.1" y="200.4">6X R.25</text>
<text x="49.8" y="210.2">8</text>
<text x="57.4" y="211.8">INSTALL INSERT PER NASM33537, REMOVE TANG.</text>
<text x="58.6" y="218.8">UNLESS OTHERWISE SPECIFIED, NO BREAKTHRU PERMISSIBLE.</text>
<text x="734.6" y="217.4">.106</text>
<text x="274.3" y="226">B</text>
<text x="324" y="226.9" transform="rotate(-90 324 226.9)">3.375</text>
<text x="409.8" y="224.4" transform="rotate(-90 409.8 224.4)">.000</text>
<text x="477.5" y="224.2" transform="rotate(-90 477.5 224.2)">.000</text>
<text x="487.1" y="223.7" transform="rotate(-90 487.1 223.7)">.380</text>
<text x="538.9" y="226.7" transform="rotate(-90 538.9 226.7)">2.420</text>
<text x="548.6" y="226.7" transform="rotate(-90 548.6 226.7)">2.800</text>
<text x="612.9" y="227.4">A</text>
<text x="758.8" y="225.9">B</text>
<text x="564.4" y="228.1">B</text>
<text x="660.7" y="238.1">SECTION</text>
<text x="428.2" y="243.7">A</text>
<text x="453" y="242.6">C</text>
<text x="482.3" y="245.3" transform="rotate(-90 482.3 245.3)">.192</text>
<text x="543.7" y="249.2" transform="rotate(-90 543.7 249.2)">2.608</text>
<text x="482.3" y="254.2" transform="rotate(-90 482.3 254.2)">3X</text>
<text x="543.7" y="258.1" transform="rotate(-90 543.7 258.1)">3X</text>
<text x="660.9" y="280.2">2X R1.11</text>
<text x="481.9" y="285.7" transform="rotate(-90 481.9 285.7)">.174</text>
<text x="544.2" y="287.4" transform="rotate(-90 544.2 287.4)">2.626</text>
<text x="562.4" y="285.9">A</text>
<text x="481.9" y="294.5" transform="rotate(-90 481.9 294.5)">4X</text>
<text x="544.2" y="296.2" transform="rotate(-90 544.2 296.2)">4X</text>
<text x="577.9" y="306.7">.000</text>
<text x="439.7" y="315.5">10X R.25</text>
<text x="571.7" y="318.8">2X</text>
<text x="580.5" y="318.8">.475</text>
<text x="569.3" y="328.3">4X .60</text>
<text x="432.5" y="333">4X R.156</text>
<text x="569.1" y="343.2">2X</text>
<text x="578" y="343.2">1.436</text>
<text x="361.6" y="352.3">8</text>
<text x="370.7" y="353.8">FN 2 - 8X - INSERT - MS21209C0220</text>
<text x="392.5" y="361">.028</text>
<text x="404.3" y="361">B</text>
<text x="410.3" y="361">A</text>
<text x="416.3" y="361">C</text>
<text x="569.1" y="365.9">2X</text>
<text x="578" y="365.9">2.331</text>
<text x="392.5" y="368.9">.014</text>
<text x="404.3" y="368.9">B</text>
<text x="795.6" y="377.3">B</text>
<text x="375.7" y="378.5">MINOR DIAMETER</text>
<text x="569.2" y="388">2X</text>
<text x="578" y="388">3.201</text>
<text x="673.3" y="398.2">(R.25)</text>
<text x="477.5" y="413.3" transform="rotate(-90 477.5 413.3)">.000</text>
<text x="560.6" y="410.1">2X R.56</text>
<text x="748.9" y="408.6">.106</text>
<text x="788.9" y="419.4">C</text>
<text x="718.1" y="423">SECTION</text>
<text x="453.9" y="434.9">C</text>
<text x="662.4" y="467.9">,</text>
<text x="646.2" y="490.2">HQ0147-14-C-0001</text>
<text x="514.5" y="507.6">DO NOT SCALE DRAWING</text>
<text x="512.5" y="515.2">THIRD ANGLE PROJECTION</text>
<text x="420.5" y="517.6">NDI CLASS</text>
<text x="403.1" y="543.1">FOR OFFICIAL USE ONLY</text>
</g>
<g font-size="4.4">
<text x="37.6" y="17.5">PART NUMBER</text>
<text x="41.1" y="23.8">81010003-9</text>
<text x="523.5" y="524.2">-.9</text>
<text x="554.6" y="524.2">NO</text>
<text x="523.5" y="532.4">-.7</text>
<text x="554.6" y="532.4">NO</text>
<text x="717" y="544.5">1/1</text>
<text x="803.9" y="544.5">1</text>
<text x="811.1" y="544.5">1</text>
</g>
<g font-size="4.3">
<text x="531.6" y="452.2">6</text>
<text x="543.5" y="452.2">3</text>
<text x="553.3" y="452.2">EA</text>
<text x="579.4" y="452.2">MS21209C0420</text>
<text x="630.2" y="452.2">INSERT,SCREW THREAD,LOCKING,.112-40UNC,2.0 DIA,CRES</text>
<text x="790.2" y="452.2">NASM21209</text>
<text x="531.6" y="457.3">8</text>
<text x="543.5" y="457.3">2</text>
<text x="553.3" y="457.3">EA</text>
<text x="579.4" y="457.3">MS21209C0220</text>
<text x="630.2" y="457.3">INSERT,SCREW THREAD,LOCKING,.086-56UNC,2.0 DIA,CRES</text>
<text x="790.2" y="457.3">NASM21209</text>
<text x="531.1" y="467.4">-9</text>
<text x="531.6" y="462.4">1</text>
<text x="543.5" y="462.4">1</text>
<text x="543.9" y="467.4">-</text>
<text x="553.3" y="462.4">EA</text>
<text x="564.8" y="467.4">5U755</text>
<text x="564.8" y="462.4">5U755</text>
<text x="579.4" y="467.4">81010003</text>
<text x="579.4" y="462.4">81010003-1</text>
<text x="630.2" y="467.9">COVER ASSEMBLY TRJ</text>
<text x="630.2" y="462.4">COVER,THERMAL REFERENCE JUNCTION</text>
<text x="799.5" y="462.4">-</text>
<text x="664.7" y="481">PARTS LIST</text>
<text x="576.4" y="493">S.HAYNES</text>
<text x="576.4" y="501.4">S.MARTIN</text>
<text x="646.2" y="501.4">S.SMITH</text>
<text x="692.8" y="501.4">151223</text>
<text x="576.4" y="510.1">R.GITHENS</text>
<text x="646.2" y="510.1">T.FRYS</text>
<text x="576.4" y="518.8">M.KAUBLE</text>
<text x="576.4" y="527.6">D.TOMMASINI</text>
<text x="576.4" y="536.3">P. DURANTE</text>
<text x="747.1" y="544.4">0.54 lbs. REF</text>
</g>
<g font-size="3.5">
<text x="813.3" y="489.7">7675 Municipal Dr</text>
<text x="807.8" y="493.5">Orlando,Florida 32819</text>
<text x="27" y="524.8">FOR OFFICIAL USE ONLY: This document</text>
<text x="98.1" y="524.8">DISTRIBUTION STATEMENT D</text>
<text x="152.1" y="524.8">WARNING:This document contains technical data whose export is</text>
<text x="27" y="528.6">contains information exempt from mandatory</text>
<text x="27" y="532.5">disclosure under the FOIA. Exemption category</text>
<text x="98.1" y="528.6">Distribution authorized to the</text>
<text x="98.1" y="532.5">Department of Defense and U.S. DoD</text>
<text x="152.1" y="528.6">restricted by the Arms Export Control Act (Title 22, U.S.C. 2751 et</text>
<text x="152.1" y="532.5">seq.) or the Export Administration Act of 1979, as amended, Title</text>
<text x="27" y="536.3">(b)(5) applies (or any other appropriate</text>
<text x="98.1" y="536.3">contractors only based on Contract</text>
<text x="152.1" y="536.3">50, U.S. C., App. 2401, et seq. Violation of these export-control</text>
<text x="27" y="540.1">exemption(s) From DOD 5400 7-R, DOD Freedom</text>
<text x="27" y="543.9">of Information Act Program, if applicable).</text>
<text x="98.1" y="540.1">requirements as of 8-27-13. Other</text>
<text x="98.1" y="543.9">requests shall be referred to MDA.</text>
<text x="152.1" y="540.1">laws is subject to severe criminal penalties. Dissemination of this</text>
<text x="152.1" y="543.9">document is controlled under DoD Directive 5230.25.</text>
</g>
<g font-size="3.3">
<text x="748.2" y="17.1">REVISIONS</text>
<text x="675.7" y="23.4">ZONE</text>
<text x="687.8" y="23.4">REV</text>
<text x="733.6" y="23.4">DESCRIPTION</text>
<text x="798" y="23.4">DATE</text>
<text x="817.9" y="23.4">APPROVED</text>
<text x="842.1" y="545.9" transform="rotate(-90 842.1 545.9)">Pro/ENGINEER L3-CA-D.frm</text>
</g>
<g font-size="3.2">
<text x="827.3" y="473.6">NOTES</text>
<text x="829.3" y="529.8">REV</text>
<text x="735.1" y="544.4">WEIGHT:</text>
</g>
<g font-size="2.8">
<text x="662" y="5.6">DWG NO</text>
<text x="733.1" y="5.6">SHT</text>
<text x="747.3" y="5.6">REV</text>
<text x="526.2" y="471.9">QTY REQD/</text>
<text x="541.8" y="471.9">FIND</text>
<text x="551" y="471.9">UNIT OF</text>
<text x="566.6" y="471.9">CAGE</text>
<text x="579.4" y="471.9">PART OR</text>
<text x="630.2" y="471.9">NOMENCLATURE OR</text>
<text x="794.3" y="471.9">MATERIAL</text>
<text x="527" y="475">DASH NO.</text>
<text x="542.4" y="475">NO.</text>
<text x="552.3" y="475">MEAS</text>
<text x="566.6" y="475">CODE</text>
<text x="579.4" y="475">IDENTIFYING NO,</text>
<text x="630.2" y="475">DESCRIPTION</text>
<text x="791.2" y="475">SPECIFICATION</text>
<text x="515.7" y="496.1">FRACTIONS</text>
<text x="537.1" y="496.1">DECIMALS</text>
<text x="559" y="496.1">ANGLES</text>
<text x="535.5" y="502.5">.XXX</text>
<text x="536.9" y="499.3">.XX</text>
<text x="544.7" y="499.3">0.03</text>
<text x="544.8" y="502.5">0.010</text>
<text x="562.8" y="499.3">0.5</text>
<text x="512.9" y="537.4">MATERIAL</text>
</g>
<g font-size="2.5">
<text x="594" y="485.1">APPROVALS</text>
<text x="632.4" y="485.1">DATE</text>
<text x="646.2" y="485.1">CONTRACT NO.</text>
<text x="512.9" y="486.4">UNLESS OTHERWISE SPECIFIED:</text>
<text x="512.9" y="489">DIMENSIONS ARE IN INCHES</text>
<text x="512.9" y="491.7">TOLERANCES ARE:</text>
<text x="576.4" y="488.3">IPT LEAD</text>
<text x="576.4" y="496.4">CHIEF PROGRAM ENGINEER</text>
<text x="646.2" y="496.4">ORIGINATOR</text>
<text x="660.7" y="493.2">APPROVALS</text>
<text x="695.9" y="493.2">DATE</text>
<text x="576.4" y="505.1">FUNCTIONAL MANAGER</text>
<text x="646.2" y="505.1">PEER REVIEWER</text>
<text x="576.4" y="513.8">PROCESS ENGINEER</text>
<text x="646.2" y="513.8">QUALITY ASSURANCE</text>
<text x="512.9" y="519.4">Drawing Version</text>
<text x="541.5" y="519.4">Drawing Modified</text>
<text x="512.9" y="527.6">Object Version</text>
<text x="541.5" y="527.6">Object Modified</text>
<text x="576.4" y="522.6">MISSION ASSURANCE</text>
<text x="576.4" y="531.3">STRESS</text>
<text x="710.7" y="530.8">SIZE</text>
<text x="719.3" y="530.8">CAGE CODE</text>
<text x="751" y="530.8">DWG NO</text>
<text x="709.7" y="544.5">SCALE</text>
<text x="795.5" y="544.5">SHEET</text>
<text x="807.1" y="544.5">OF</text>
</g>
</svg>
